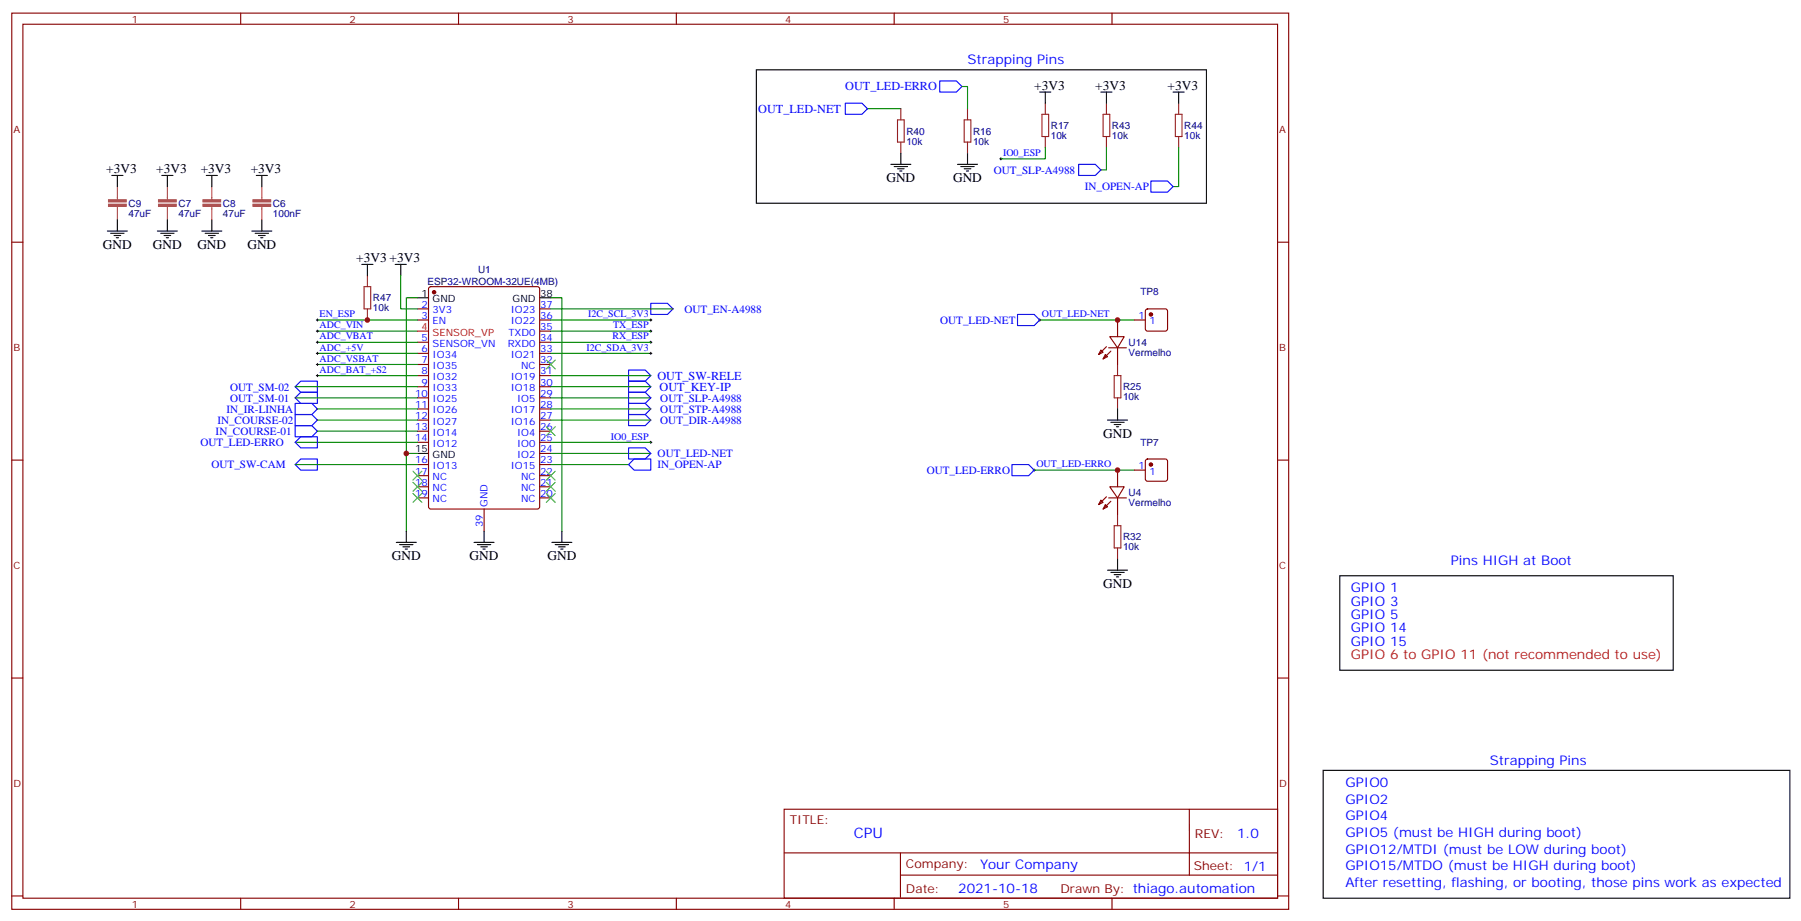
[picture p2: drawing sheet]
<svg xmlns="http://www.w3.org/2000/svg" width="572mm" height="292mm" viewBox="0 0 572 292" stroke-linecap="round" stroke-linejoin="round" font-family="sans-serif">
<g fill="none" stroke="#870000" stroke-width=".35">
<path d="M3.7 4.2h405.4v284.3h-405.4zM7.3 7.7h398.3v277.3h-398.3zM76.4 4.2v3.5M145.6 4.2v3.5M214.7 4.2v3.5M283.8 4.2v3.5M353 4.2v3.5M3.7 76.8h3.6M405.6 76.8h3.5M132.5 98h3.5M136.3 91.2l.4-.3h33.9l.7 .5v69.4l-.5 .6-34.1 .1-.6-.5-.1-69.3zM171.3 98h3.5"/>
<path d="M363.8 98.2l.5-.2h5.6l.5 .2 .2 .5v5.7l-.2 .5-.5 .2h-5.6l-.5-.3-.2-.4v-5.7zM132.5 101.5h3.5M132.5 108.6h3.5M132.5 112.1h3.5M132.5 115.6h3.5M132.5 119.2h3.5M171.3 101.5h3.5M171.3 105.1h3.5M171.3 108.6h3.5M171.3 112.1h3.5M171.3 115.6h3.5M171.3 119.2h3.5"/>
<path d="M349.5 111.1l.7 .7-1.4 .7zM350.9 112.5l.7 .7-1.4 .7zM351.2 110l-2.4 2.5M351.9 110.3h5.7M352.3 106.8h4.6l-2.1 3.5zM352.6 111.4l-2.4 2.5M354.8 101.5v5.3M354.8 110.3v5.3M360 101.5h3.6M132.5 122.7h3.5M132.5 126.2h3.5M132.5 129.8h3.5"/>
<path d="M132.5 133.3h3.5M132.5 136.8h3.5M171.3 122.7h3.5M171.3 126.2h3.5M171.3 129.8h3.5M171.3 133.3h3.5M171.3 136.8h3.5M3.7 146h3.6M132.5 140.3h3.5M132.5 147.4h3.5M132.5 150.9h3.5M132.5 154.4h3.5"/>
<path d="M132.5 158h3.5M171.3 140.3h3.5M171.3 143.9h3.5M171.3 147.4h3.5M171.3 150.9h3.5M171.3 154.4h3.5M171.3 158h3.5M349.5 158.7l.7 .7-1.4 .7zM351.2 157.6l-2.4 2.5M351.9 158h5.7M352.3 154.4h4.6l-2.1 3.6zM352.6 159l-2.4 2.5"/>
<path d="M354.8 149.2v5.2M354.8 158v5.3M360 149.2h3.6M363.8 145.8l.5-.2h5.6l.5 .2 .2 .5v5.7l-.2 .5-.5 .2h-5.6l-.5-.3-.2-.4v-5.7zM405.6 146h3.5M153.7 161.5v7.1M350.9 160.1l.7 .7-1.4 .7zM3.7 215.1h3.6M405.6 215.1h3.5M248.9 256.8h156.7v28.2h-156.7zM377.5 256.8l.1 20.9M249 270.6h156.4"/>
<path d="M285.8 277.7h119.6M285.8 270.6v14.1M3.7 284.3h3.6M76.4 285v3.5M145.6 285v3.5M214.7 285v3.5M283.8 285v3.5M353 285v3.5M405.6 284.3h3.5"/>
</g>
<g fill="none" stroke="#000" stroke-width=".35">
<path d="M240.1 22.2h142.9v42.3h-142.9zM330.1 29.2h3.5M331.8 29.2v3.5M349.5 29.2h3.5M351.2 29.2v3.5M372.4 29.2h3.5M374.2 29.2v3.5M35.5 55.7h3.5M37.3 55.7v3.5M51.4 55.7h3.5M53.1 55.7v3.5M65.5 55.7h3.5"/>
<path d="M67.2 55.7v3.5M81.4 55.7h3.5M83.1 55.7v3.5M282.8 52.1h6.3M283.8 52.8h4.3M284.9 53.6h2.1M285.6 54.3h.7M286 48.6v3.5M304 52.1h6.3M305 52.8h4.2M306.1 53.6h2.1M306.8 54.3h.7"/>
<path d="M307.1 48.6v3.5M34.1 73.3h6.3M35.1 74h4.3M36.2 74.7h2.1M36.9 75.4h.7M37.3 69.8v3.5M50 73.3h6.3M51 74h4.2M52.1 74.7h2.1M52.8 75.4h.7M53.1 69.8v3.5M64.1 73.3h6.3"/>
<path d="M65.1 74h4.3M66.2 74.7h2.1M66.9 75.4h.7M67.2 69.8v3.5M79.9 73.3h6.4M81 74h4.2M82.1 74.7h2.1M82.8 75.4h.7M83.1 69.8v3.5M114.9 83.9h3.5M116.6 83.9v3.5M125.4 83.9h3.6"/>
<path d="M127.2 83.9v3.5M132.5 94.5h3.5M171.3 94.5h3.5M351.6 133.3h6.3M352.6 134h4.3M353.7 134.7h2.1M354.4 135.4h.7M354.8 129.8v3.5M132.5 143.9h3.5M125.8 172.1h6.4M126.9 172.8h4.2M127.9 173.5h2.1"/>
<path d="M128.6 174.2h.7M129 168.6v3.5M150.5 172.1h6.3M151.6 172.8h4.2M152.6 173.5h2.1M153.3 174.2h.7M153.7 168.6v3.5M175.2 172.1h6.3M176.2 172.8h4.3M177.3 173.5h2.1M178 174.2h.7M178.4 168.6v3.5"/>
<path d="M354.8 177.4v3.5M351.6 180.9h6.3M352.6 181.6h4.3M353.7 182.3h2.1M354.4 183h.7M425.3 182.7h105.8v30h-105.8zM420 244.4h148.2v40.6h-148.2z"/>
</g>
<path d="M132.5 105.1h3.5" fill="none" stroke="#f00" stroke-width=".35"/>
<g fill="#870000" stroke="#870000" stroke-width=".35">
<circle cx="137.8" cy="92.7" r=".53"/>
<circle cx="365.3" cy="147.4" r=".53"/>
<circle cx="365.3" cy="99.8" r=".53"/>
</g>
<g fill="none" stroke="#008700" stroke-width=".35">
<path d="M275.4 34.5h10.6M305.4 27.4h1.7v7.1M331.8 46.8v3.6h-14.1M351.2 46.8v7.1h-1.7M374.2 46.8v12.4h-1.8M127.2 87.4v10.6h5.3M132.5 94.5h-3.5v74.1M174.8 94.5h3.6v74.1M174.8 98h38.8M100.8 101.5h31.7M100.8 108.6h31.7M100.8 105.1h31.7"/>
<path d="M100.8 112.1h31.7M100.8 115.6h31.7M100.8 119.2h31.7M174.8 101.5h31.8M174.8 108.6h31.8M174.8 105.1h31.8M174.8 112.1h31.8M174.8 119.2h31.8M330.1 101.5h29.9M93.7 126.2h38.8M93.7 122.7h38.8M100.8 136.8h31.7"/>
<path d="M100.8 133.3h31.7M100.8 129.8h31.7M174.8 126.2h31.8M174.8 133.3h31.8M174.8 129.8h31.8M174.8 122.7h31.8M93.7 140.3h38.8M93.7 147.4h38.8M129 143.9h3.5M174.8 143.9h31.8M174.8 140.3h31.8M174.8 147.4h24.7"/>
<path d="M328.3 149.2h31.7"/>
</g>
<g fill="none" stroke="#000" stroke-width=".32">
<path d="M317.4 50.4h.7M317.7 50v.7M100.4 101.5h.7M100.4 105.1h.7M100.4 108.6h.7M100.4 119.2h.7M100.4 115.6h.7M100.4 112.1h.7M100.8 101.2v.7M100.8 104.7v.7M100.8 108.2v.7M100.8 111.8v.7"/>
<path d="M100.8 115.3v.7M100.8 118.8v.7M206.2 101.5h.7M206.2 105.1h.7M206.2 108.6h.7M206.2 112.1h.7M206.6 101.2v.7M206.6 104.7v.7M206.6 108.2v.7M206.6 111.8v.7M329.7 101.5h.7M330.1 101.2v.7"/>
<path d="M206.6 140v.7M206.2 140.3h.7M327.9 149.2h.7M328.3 148.8v.7"/>
</g>
<g fill="none" stroke="#3c3" stroke-width=".35">
<path d="M173.4 114.2l2.8 2.9M176.2 114.2l-2.8 2.9M173.4 135.4l2.8 2.8M176.2 135.4l-2.8 2.8M131.1 149.5l2.8 2.8M131.1 153l2.8 2.9M131.1 156.6l2.8 2.8M133.9 156.6l-2.8 2.8M133.9 149.5l-2.8 2.8M133.9 153l-2.8 2.9M173.4 149.5l2.8 2.8M173.4 153l2.8 2.9"/>
<path d="M173.4 156.6l2.8 2.8M176.2 149.5l-2.8 2.8M176.2 153l-2.8 2.9M176.2 156.6l-2.8 2.8"/>
</g>
<g fill="#a64a4a" stroke="#a64a4a" stroke-width=".32">
<path d="M80.3 64.8h5.6v.7h-5.6z"/>
<path d="M80.3 63.4h5.6v.7h-5.6z"/>
<path d="M64.4 64.8h5.7v.7h-5.7z"/>
<path d="M64.4 63.4h5.7v.7h-5.7z"/>
<path d="M50.3 64.8h5.7v.7h-5.7z"/>
<path d="M50.3 63.4h5.7v.7h-5.7z"/>
<path d="M34.4 64.8h5.7v.7h-5.7z"/>
<path d="M34.4 63.4h5.7v.7h-5.7z"/>
</g>
<path d="M37.3 59.2v4.2M53.1 59.2v4.2M67.2 59.2v4.2M83.1 59.2v4.2M37.3 65.5v.7M37.3 66.3v3.5M53.1 65.5v.7M53.1 66.3v3.5M67.2 65.5v.7M67.2 66.3v3.5M83.1 65.5v.7M83.1 66.3v3.5" fill="none" stroke="#a64a4a" stroke-width=".35"/>
<g fill="none" stroke="#8c2424" stroke-width=".35">
<path d="M284.9 38h2.1v7.1h-2.1zM286 34.5v3.5M306.1 38h2.1v7.1h-2.1zM307.1 34.5v3.5M330.8 36.3h2.1v7h-2.1zM331.8 32.7v3.6M350.2 36.3h2.1v7h-2.1zM351.2 32.7v3.6M373.1 36.3h2.1v7h-2.1zM374.2 32.7v3.6M286 45.1v3.5M307.1 45.1v3.5"/>
<path d="M331.8 43.3v3.5M351.2 43.3v3.5M374.2 43.3v3.5M115.6 90.9h2.1v7.1h-2.1zM116.6 87.4v3.5M116.6 98v3.5M353.7 119.2h2.1v7h-2.1zM354.8 115.6v3.6M354.8 126.2v3.6M353.7 166.8h2.1v7h-2.1zM354.8 163.3v3.5M354.8 173.8v3.6"/>
</g>
<g fill="none" stroke="#00f" stroke-width=".35">
<path d="M268.3 32.7h5.3l1.8 1.8-1.8 1.8h-5.3zM298.3 25.7h5.3l1.8 1.7-1.8 1.8h-5.3zM342.4 52.1h5.3l1.8 1.8-1.8 1.8h-5.3zM365.3 57.4h5.3l1.8 1.8-1.8 1.8h-5.3zM206.6 96.2h5.3l1.7 1.8-1.7 1.8h-5.3zM323 99.8h5.3l1.8 1.7-1.8 1.8h-5.3zM199.5 117.4h5.3l1.8 1.8-1.8 1.7h-5.3zM93.7 135h5.3l1.8 1.8-1.8 1.8h-5.3zM93.7 131.5h5.3l1.8 1.8-1.8 1.7h-5.3zM93.7 128h5.3l1.8 1.8-1.8 1.7h-5.3zM95.5 124.5h5.3v3.5h-5.3l-1.8-1.8zM95.5 120.9h5.3v3.6h-5.3l-1.8-1.8z"/>
<path d="M199.5 131.5h5.3l1.8 1.8-1.8 1.7h-5.3zM199.5 128h5.3l1.8 1.8-1.8 1.7h-5.3zM199.5 124.5h5.3l1.8 1.7-1.8 1.8h-5.3zM199.5 120.9h5.3l1.8 1.8-1.8 1.8h-5.3zM93.7 140.3l1.8-1.7h5.3v3.5h-5.3zM95.5 145.6h5.3v3.6h-5.3l-1.8-1.8zM199.5 142.1h5.3l1.8 1.8-1.8 1.7h-5.3zM199.5 147.4l1.8-1.8h5.3v3.6h-5.3zM321.2 147.4h5.3l1.8 1.8-1.8 1.7h-5.3z"/>
</g>
<g fill="#c00">
<circle cx="129" cy="143.9" r=".88"/>
<circle cx="116.6" cy="101.5" r=".88"/>
<circle cx="354.8" cy="149.2" r=".88"/>
<circle cx="354.8" cy="101.5" r=".88"/>
</g>
<text font-size="4.6" fill="#00f" x="271" y="265.8">CPU</text>
<g font-size="4.2" fill="#00f">
<text x="307.1" y="20.4">Strapping Pins</text>
<text x="460.6" y="179.1">Pins HIGH at Boot</text>
<text x="428.8" y="188">GPIO 1</text>
<text x="428.8" y="192.2">GPIO 3</text>
<text x="428.8" y="196.4">GPIO 5</text>
<text x="428.8" y="200.7">GPIO 14</text>
<text x="428.8" y="204.9">GPIO 15</text>
<text x="472.9" y="242.6">Strapping Pins</text>
<text x="427.1" y="249.7">GPIO0</text>
<text x="427.1" y="255">GPIO2</text>
<text x="427.1" y="260.3">GPIO4</text>
<text x="392.7" y="266">1.0</text>
<text x="427.1" y="265.6">GPIO5 (must be HIGH during boot)</text>
<text x="311.1" y="275.6">Your Company</text>
<text x="427.1" y="270.9">GPIO12/MTDI (must be LOW during boot)</text>
<text x="427.1" y="276.2">GPIO15/MTDO (must be HIGH during boot)</text>
<text x="427.1" y="281.4">After resetting, flashing, or booting, those pins work as expected</text>
<text x="304.2" y="283.4">2021-10-18</text>
</g>
<g font-size="4.2">
<text x="328.3" y="28.5">+3V3</text>
<text x="347.7" y="28.5">+3V3</text>
<text x="370.6" y="28.5">+3V3</text>
<text x="33.7" y="55">+3V3</text>
<text x="49.6" y="55">+3V3</text>
<text x="63.7" y="55">+3V3</text>
<text x="79.6" y="55">+3V3</text>
<text x="281.4" y="57.8">GND</text>
<text x="302.5" y="57.8">GND</text>
<text x="32.7" y="79">GND</text>
<text x="48.5" y="79">GND</text>
<text x="62.7" y="79">GND</text>
<text x="78.5" y="79">GND</text>
<text x="113.1" y="83.2">+3V3 +3V3</text>
<text x="350.2" y="138.9">GND</text>
<text x="124.4" y="177.7">GND</text>
<text x="149.1" y="177.7">GND</text>
<text x="173.8" y="177.7">GND</text>
<text x="350.2" y="186.5">GND</text>
</g>
<text font-size="4.2" fill="#f00" x="428.8" y="209.1">GPIO 6 to GPIO 11 (not recommended to use)</text>
<g font-size="3.9" fill="#00f">
<text x="268.3" y="28.7">OUT_LED-ERRO</text>
<text x="240.7" y="35.8">OUT_LED-NET</text>
<text x="208.7" y="120.4">OUT_SW-RELE</text>
<text x="209.4" y="123.9">OUT_KEY-IP</text>
</g>
<g font-size="3.9" fill="#800">
<text x="250.7" y="261.3">TITLE:</text>
<text x="379.3" y="266">REV:</text>
<text x="287.6" y="275.5">Company:</text>
<text x="379" y="276.2">Sheet: 1/1</text>
<text x="287.6" y="283.2">Date:</text>
<text x="336.6" y="283.3">Drawn By: thiago.automation</text>
</g>
<g font-size="3.5" fill="#00f">
<text x="315.4" y="55.1">OUT_SLP-A4988</text>
<text x="344.3" y="60.3">IN_OPEN-AP</text>
<text x="217.3" y="99.2">OUT_EN-A4988</text>
<text x="298.4" y="102.7">OUT_LED-NET</text>
<text x="73.1" y="124">OUT_SM-02</text>
<text x="71.9" y="131">IN_IR-LINHA</text>
<text x="73.1" y="127.5">OUT_SM-01</text>
<text x="209.6" y="131">OUT_STP-A4988</text>
<text x="209.6" y="127.4">OUT_SLP-A4988</text>
<text x="69" y="134.5">IN_COURSE-02</text>
<text x="209.6" y="134.5">OUT_DIR-A4988</text>
<text x="63.7" y="141.6">OUT_LED-ERRO</text>
<text x="68.5" y="138.1">IN_COURSE-01</text>
<text x="67.1" y="148.6">OUT_SW-CAM</text>
<text x="208.7" y="148.6">IN_OPEN-AP</text>
<text x="208.8" y="145">OUT_LED-NET</text>
<text x="294.2" y="150.4">OUT_LED-ERRO</text>
</g>
<g font-size="3.2" fill="#800">
<text x="41.8" y="7.2">1</text>
<text x="111" y="7.2">2</text>
<text x="180.1" y="7.2">3</text>
<text x="249.3" y="7.2">4</text>
<text x="318.4" y="7.2">5</text>
<text x="4.3" y="42.3">A</text>
<text x="406.1" y="42.3">A</text>
<text x="4.3" y="111.4">B</text>
<text x="406.1" y="111.4">B</text>
<text x="4.3" y="180.6">C</text>
<text x="406.1" y="180.6">C</text>
<text x="4.3" y="249.7">D</text>
<text x="406.1" y="249.7">D</text>
<text x="41.8" y="288">1</text>
<text x="111" y="288">2</text>
<text x="180.1" y="288">3</text>
<text x="249.3" y="288">4</text>
<text x="318.4" y="288">5</text>
</g>
<g font-size="3.2" fill="#000080">
<text x="333.6" y="40.9">R17</text>
<text x="353" y="40.9">R43</text>
<text x="375.9" y="40.9">R44</text>
<text x="287.7" y="45.9">10k</text>
<text x="287.7" y="42.7">R40</text>
<text x="308.9" y="45.9">10k</text>
<text x="308.9" y="42.7">R16</text>
<text x="333.6" y="44.1">10k</text>
<text x="353" y="44.1">10k</text>
<text x="375.9" y="44.1">10k</text>
<text x="40.8" y="65.7">C9</text>
<text x="56.7" y="65.7">C7</text>
<text x="70.8" y="65.7">C8</text>
<text x="86.6" y="65.7">C6</text>
<text x="40.8" y="68.8">47uF</text>
<text x="56.7" y="68.8">47uF</text>
<text x="70.8" y="68.8">47uF</text>
<text x="86.6" y="68.8">100nF</text>
<text x="151.8" y="86.7">U1</text>
<text x="118.4" y="95.6">R47</text>
<text x="135.7" y="90.3">ESP32-WROOM-32UE(4MB)</text>
<text x="362" y="93.7">TP8</text>
<text x="118.4" y="98.8">10k</text>
<text x="358.3" y="112.9">Vermelho</text>
<text x="358.3" y="109.7">U14</text>
<text x="356.5" y="123.8">R25</text>
<text x="356.5" y="126.9">10k</text>
<text x="362" y="141.4">TP7</text>
<text x="358.3" y="160.5">Vermelho</text>
<text x="358.3" y="157.4">U4</text>
<text x="356.5" y="171.5">R32</text>
<text x="356.5" y="174.6">10k</text>
</g>
<g font-size="3.2" fill="#00f">
<text x="318.4" y="49.5">IO0_ESP</text>
<text x="101.5" y="100.6">EN_ESP</text>
<text x="133.8" y="101.2">3</text>
<text x="133.8" y="97.6">2</text>
<text x="137.3" y="99.4">3V3</text>
<text x="162.1" y="99.4">IO23</text>
<text x="171.5" y="97.6">37</text>
<text x="171.5" y="101.2">36</text>
<text x="186.7" y="100.6">I2C_SCL_3V3</text>
<text x="330.8" y="100.6">OUT_LED-NET</text>
<text x="361.4" y="101.2">1</text>
<text x="101.5" y="104.2">ADC_VIN</text>
<text x="101.5" y="107.7">ADC_VBAT</text>
<text x="137.3" y="102.9">EN</text>
<text x="161.4" y="106.5">TXD0</text>
<text x="162.1" y="102.9">IO22</text>
<text x="171.5" y="104.7">35</text>
<text x="194.5" y="107.7">RX_ESP</text>
<text x="194.6" y="104.2">TX_ESP</text>
<text x="364.9" y="102.9">1</text>
<text x="101.5" y="111.2">ADC_+5V</text>
<text x="133.8" y="111.8">6</text>
<text x="133.8" y="108.2">5</text>
<text x="137.3" y="113.5">IO34</text>
<text x="137.3" y="110">SENSOR_VN</text>
<text x="161.2" y="110">RXD0</text>
<text x="162.1" y="113.5">IO21</text>
<text x="171.5" y="108.2">34</text>
<text x="171.5" y="111.8">33</text>
<text x="186.2" y="111.2">I2C_SDA_3V3</text>
<text x="101.5" y="118.3">ADC_BAT_+S2</text>
<text x="101.5" y="114.8">ADC_VSBAT</text>
<text x="133.8" y="118.8">8</text>
<text x="133.8" y="115.3">7</text>
<text x="137.3" y="117.1">IO35</text>
<text x="165.4" y="117.1">NC</text>
<text x="171.5" y="115.3">32</text>
<text x="171.5" y="118.8">31</text>
<text x="131.8" y="125.9">10</text>
<text x="133.8" y="122.3">9</text>
<text x="137.3" y="124.1">IO33</text>
<text x="137.3" y="120.6">IO32</text>
<text x="162.1" y="120.6">IO19</text>
<text x="162.1" y="124.1">IO18</text>
<text x="171.5" y="122.3">30</text>
<text x="171.5" y="125.9">29</text>
<text x="131.8" y="129.4">11</text>
<text x="137.3" y="131.2">IO26</text>
<text x="137.3" y="127.6">IO25</text>
<text x="162.1" y="131.2">IO17</text>
<text x="164.2" y="127.6">IO5</text>
<text x="171.5" y="129.4">28</text>
<text x="131.8" y="136.5">13</text>
<text x="131.8" y="132.9">12</text>
<text x="137.3" y="134.7">IO27</text>
<text x="162.1" y="134.7">IO16</text>
<text x="171.5" y="132.9">27</text>
<text x="171.5" y="136.5">26</text>
<text x="131.8" y="140">14</text>
<text x="137.3" y="141.7">IO12</text>
<text x="137.3" y="138.2">IO14</text>
<text x="164.2" y="138.2">IO4</text>
<text x="164.2" y="141.7">IO0</text>
<text x="171.5" y="140">25</text>
<text x="171.5" y="143.5">24</text>
<text x="193.9" y="139.5">IO0_ESP</text>
<text x="131.8" y="147">16</text>
<text x="137.3" y="148.8">IO13</text>
<text x="162.1" y="148.8">IO15</text>
<text x="164.2" y="145.3">IO2</text>
<text x="171.5" y="147">23</text>
<text x="329" y="148.3">OUT_LED-ERRO</text>
<text x="361.4" y="148.8">1</text>
<text x="131.8" y="154.1">18</text>
<text x="131.8" y="150.6">17</text>
<text x="137.3" y="155.9">NC</text>
<text x="137.3" y="152.3">NC</text>
<text x="165.4" y="152.3">NC</text>
<text x="165.4" y="155.9">NC</text>
<text x="171.5" y="150.6">22</text>
<text x="171.5" y="154.1">21</text>
<text x="364.9" y="150.6">1</text>
<text x="131.8" y="157.6">19</text>
<text x="137.3" y="159.4">NC</text>
<text x="154.7" y="160.8" transform="rotate(-90 154.7 160.8)">GND</text>
<text x="165.4" y="159.4">NC</text>
<text x="171.5" y="157.6">20</text>
<text x="153.3" y="167.3" transform="rotate(-90 153.3 167.3)">39</text>
</g>
<g font-size="3.2">
<text x="133.8" y="94.1">1</text>
<text x="137.3" y="95.9">GND</text>
<text x="162.7" y="95.9">GND</text>
<text x="171.5" y="94.1">38</text>
<text x="131.8" y="143.5">15</text>
<text x="137.3" y="145.3">GND</text>
</g>
<g font-size="3.2" fill="#f00">
<text x="133.8" y="104.7">4</text>
<text x="137.3" y="106.5">SENSOR_VP</text>
</g>
</svg>
